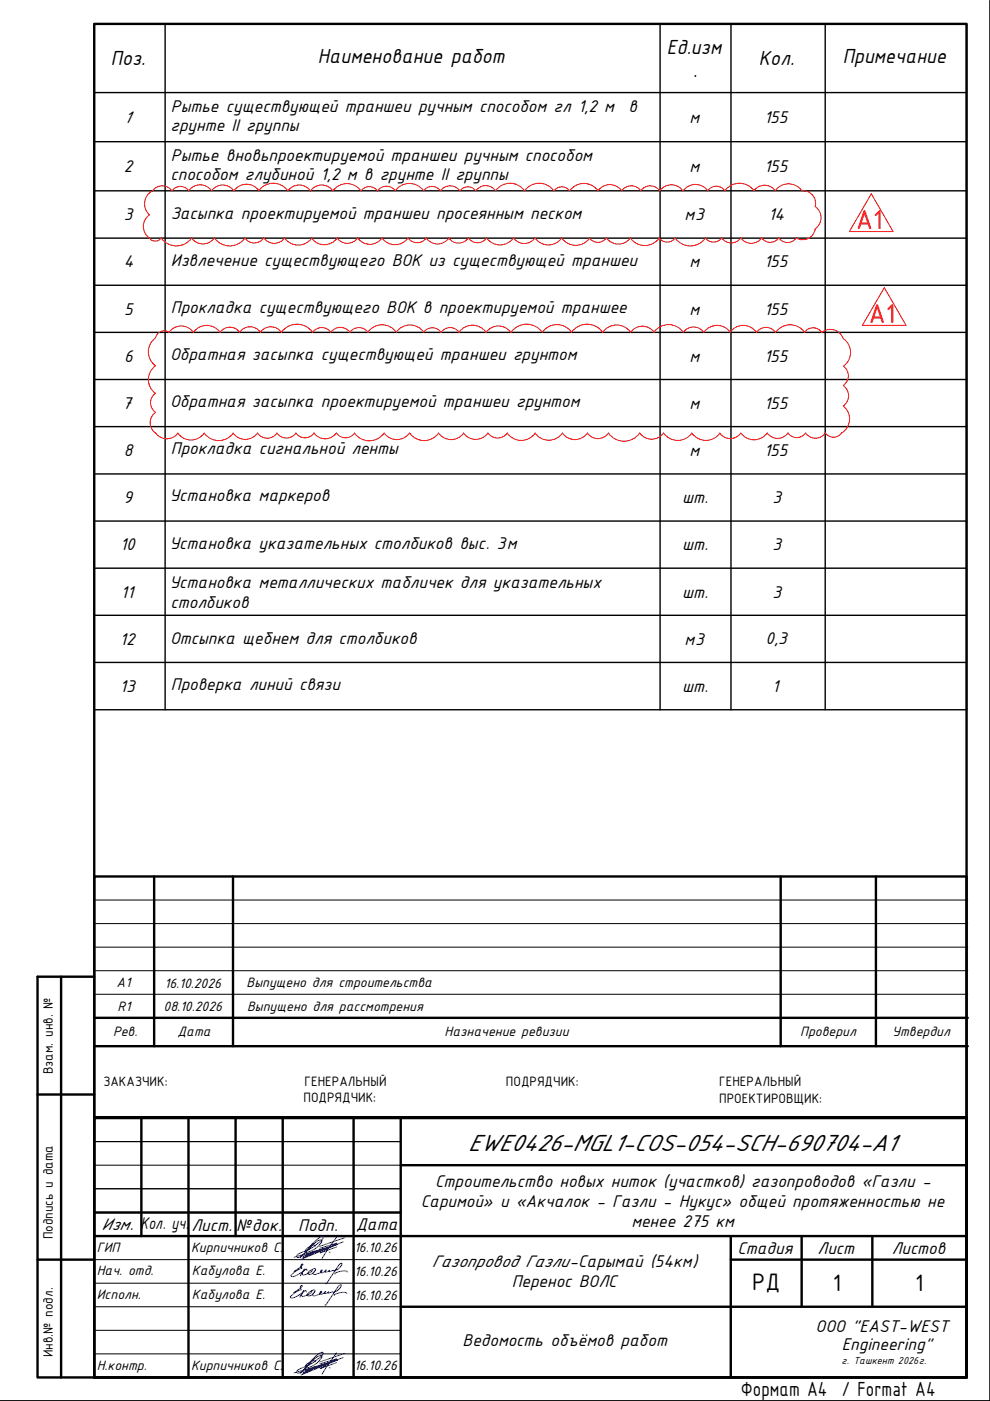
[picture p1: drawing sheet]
<svg xmlns="http://www.w3.org/2000/svg" width="210mm" height="297mm" viewBox="0 0 210 297" stroke-linecap="round" stroke-linejoin="round" font-family="sans-serif">
<!-- layer: _EW__FORMAT -->
<path d="M209.9 .1v296.9h-209.9" fill="none" stroke="#000" stroke-width=".38"/>
<path d="M13 207.1v84.9M20 207.1h-12v84.9h12M8 232.1h12M204.9 237.1v54.9v-286.9h-184.9v286.9h184.9M8 267.1h12" fill="none" stroke="#000" stroke-width=".51"/>
<!-- layer: SHTAMP -->
<g fill="none" stroke="#000" stroke-width=".51">
<path d="M32.7 185.8v36M49.4 185.8v36M165.5 185.8v36M185.7 185.8v36M20.2 215.8h185M20 237.1h184.9v54.9h-184.9zM20.2 221.8h185M30 237.1v25M40 237.1v54.9M50 237.1v25M59.9 237.1v54.9M75 237.1v54.9"/>
<path d="M85 237.1v54.9M20 257.1h65M85 247h119.9M20 262.1h184.9M85 277.1h119.9M154.9 267.1h50M154.9 262.1v29.9M170 262.1v15M185 262.1v15"/>
</g>
<g fill="none" stroke="#000" stroke-width=".21">
<path d="M20.2 195.8h185M20.2 190.8h185M20.2 210.8h185M20.2 205.8h185M20.2 200.8h185M20 247h65M20 252h65M20 242h65M20 277.1h65M20 267.1h65M20 272.1h65M20 282.1h65"/>
<path d="M20 287h65"/>
</g>
<path d="M20 257.1h65" fill="none" stroke="#000" stroke-width=".25"/>
<!-- layer: DIN A-1 FORMAT SYRDARYA CCGT$0$CAJETIN -->
<path d="M204.9 236.8h-184.7h184.7" fill="none" stroke="#000" stroke-width=".3"/>
<!-- layer: ramka vnutr. -->
<path d="M20 185.8h184.9v106.2h-184.9z" fill="none" stroke="#000" stroke-width=".51"/>
<!-- layer: 0 -->
<g fill="none" stroke="#000" stroke-width=".3">
<path d="M20 5.1h184.9v145.4h-184.9zM20 19.6h184.9M35 5.1v145.4M140 5.1v145.4M155 5.1v145.4M175 5.1v145.4M20 30h184.9M20 40.5h184.9M20 50.5h184.9M20 60.5h184.9M20 70.5h184.9M20 80.5h184.9"/>
<path d="M20 90.5h184.9M20 100.5h184.9M20 110.5h184.9M20 120.5h184.9M20 130.5h184.9M20 140.4h184.9"/>
</g>
<g fill="none" stroke="#f00" stroke-width=".21">
<path d="M31.7 45.6a3.1 3.1 0 0 0-1.2 3.1 3.1 3.1 0 0 0 2.4 2.4 1.55 1.55 0 0 0 1.3-.6M32.3 40.5a3.1 3.1 0 0 0-.6 5M32.3 40.5a2.52 2.52 0 0 1 4.2 0M34.2 50.5a4 4 0 0 0 6.4 0M40.6 50.5a2.94 2.94 0 0 0 4.8 0M45.5 50.5a4 4 0 0 0 6.4 0M54.9 40.4a3.7 3.7 0 0 1 6.1 0M54.9 40.4a3.2 3.2 0 0 0-5.3 .1 2.91 2.91 0 0 0-4.8-.1 2.93 2.93 0 0 0-4.8 .1 2.18 2.18 0 0 0-3.5 0M60.3 50.4a2.69 2.69 0 0 1-4.4 0 2.45 2.45 0 0 1-4 .1M60.4 50.5a3.5 3.5 0 0 0 5.7 0M61 40.5a2.94 2.94 0 0 1 4.8 0M65.8 40.5a2.9 2.9 0 0 1 4.8 0"/>
<path d="M66 50.5a3.3 3.3 0 0 0 5.5 0M70.6 40.5a3.6 3.6 0 0 1 5.9 0 2.16 2.16 0 0 1 3.5 0M71.5 50.5a2.65 2.65 0 0 0 4.3 0M75.8 50.5a3.1 3.1 0 0 0 5.2 0 3.4 3.4 0 0 0 5.5 0 2.33 2.33 0 0 0 3.9 0 2.94 2.94 0 0 0 4.8 0M93.4 40.5a2.18 2.18 0 0 0-3.6 0 3.6 3.6 0 0 0-6 0 2.31 2.31 0 0 0-3.8 0M93.4 40.5a2.52 2.52 0 0 1 4.1 0M95.2 50.5a2.52 2.52 0 0 0 4.1 0M97.5 40.5a2.05 2.05 0 0 1 3.4 0M99.3 50.5a2.33 2.33 0 0 0 3.9-.1 3.5 3.5 0 0 0 5.7 .1 2.8 2.8 0 0 0 4.5 0 3.5 3.5 0 0 0 5.7 0 3.6 3.6 0 0 0 5.9 0M100.9 40.4a2.56 2.56 0 0 1 4.2 0 3.7 3.7 0 0 1 6.1 0 3.8 3.8 0 0 1 6.2 .1M117.4 40.5a2.05 2.05 0 0 1 3.4 0M125 50.4a2.18 2.18 0 0 0 3.6 0"/>
<path d="M128.6 50.4a3.1 3.1 0 0 0 5.1 0M133.6 50.5a3.7 3.7 0 0 0 6.2 0 2.05 2.05 0 0 0 3.3 0M139.9 40.4a2.42 2.42 0 0 0-4 .1 2.46 2.46 0 0 0-4.1 0 3.1 3.1 0 0 0-5 0 3.7 3.7 0 0 0-6 0M139.9 40.5a3 3 0 0 1 4.9 0M144.9 40.5a3.2 3.2 0 0 1 5.2 0M150.1 40.4a2.22 2.22 0 0 1 3.6 0M153 50.4a2.1 2.1 0 0 1-3.4 0 3.9 3.9 0 0 1-6.4 .1M153.7 40.5a3.8 3.8 0 0 1 6.2 0 2.73 2.73 0 0 1 4.5 0 3.4 3.4 0 0 1 5.6-.1 2.67 2.67 0 0 1 2.8 3.4 2.92 2.92 0 0 1 0 4.7M161.5 50.4a2.22 2.22 0 0 0 3.6 0M161.5 50.4a2.69 2.69 0 0 1-4.4 0 2.48 2.48 0 0 1-4.1 0M172.9 48.5a2.73 2.73 0 0 1-4.1 2 2.27 2.27 0 0 1-3.7 0M184.7 41.1l4.7 8h-9.3z"/>
<path d="M33 77.6a3.6 3.6 0 0 0 0 5.8M33 71.6a3.6 3.6 0 0 0 0 6M46.7 70.5a3.5 3.5 0 0 0-5.7 0 3.2 3.2 0 0 0-5.2-.1 1.88 1.88 0 0 0-2.8 1.2M55.2 70.4a2.73 2.73 0 0 1 4.5 0 4 4 0 0 1 6.6 .1M55.2 70.4a2.69 2.69 0 0 0-4.4 0 2.52 2.52 0 0 0-4.1 0M66.3 70.5a2.35 2.35 0 0 1 3.8 0 2.47 2.47 0 0 1 4.1 0M89.8 70.5a2.26 2.26 0 0 1 3.7 0M89.9 70.4a3.6 3.6 0 0 0-5.9 0 3.6 3.6 0 0 0-6 .1 2.35 2.35 0 0 0-3.8 0M103 70.4a3.5 3.5 0 0 0-5.7 0 2.31 2.31 0 0 0-3.7 0M103.1 70.5a3.2 3.2 0 0 1 5.2 0M149.2 70.5a2.68 2.68 0 0 0-4.3-.1 3.7 3.7 0 0 0-6.2 0 3 3 0 0 0-5 0 3.6 3.6 0 0 0-5.9 .1 4 4 0 0 0-6.6-.1 3.8 3.8 0 0 0-6.2 .1 4 4 0 0 0-6.7 0M149.2 70.4a3.4 3.4 0 0 1 5.6 0"/>
<path d="M154.8 70.4a3.4 3.4 0 0 1 5.6 0 2.5 2.5 0 0 1 4 .1M164.5 70.5a3.7 3.7 0 0 1 6.1 0M170.6 70.4a2.22 2.22 0 0 1 3.6 0M174.2 70.5a2.9 2.9 0 0 1 4.6 1.3 3.6 3.6 0 0 1 0 5.9M178.8 77.6a2.48 2.48 0 0 1 0 4.1M187.5 61l4.6 8h-9.3zM33 83.4a2.48 2.48 0 0 0 0 4 2.82 2.82 0 0 0 .3 4.8 2.9 2.9 0 0 0 4.4-.4M37.7 91.8a3.4 3.4 0 0 0 5.6 0M43.3 91.8a3.7 3.7 0 0 0 6.1 0M49.4 91.8a3.2 3.2 0 0 0 5.2 0M54.6 91.8a2.52 2.52 0 0 0 4.1 0M71.3 91.8a2.9 2.9 0 0 1-4.7 0 2.31 2.31 0 0 1-3.9 0 2.47 2.47 0 0 1-4 0"/>
<path d="M71.3 91.8a2.33 2.33 0 0 0 3.9 0 3.8 3.8 0 0 0 6.2 0M81.5 91.8a3.3 3.3 0 0 0 5.3 0M86.9 91.8a3.7 3.7 0 0 0 6.1 0 3.2 3.2 0 0 0 5.3 0M107.5 91.8a3.6 3.6 0 0 0 6 0M107.6 91.8a2.52 2.52 0 0 1-4.1 0 3.1 3.1 0 0 1-5.2 0M124.5 91.8a2.72 2.72 0 0 0 4.5 0 4.1 4.1 0 0 0 6.6 0 3.1 3.1 0 0 0 5.1 0 3.7 3.7 0 0 0 6 0 3.6 3.6 0 0 0 5.9 0M124.6 91.8a3.2 3.2 0 0 1-5.4 0 3.5 3.5 0 0 1-5.7 0M170.8 91.8a2.26 2.26 0 0 1-3.7 0 2.7 2.7 0 0 1-4.4 0 3.4 3.4 0 0 1-5.6 0 2.72 2.72 0 0 1-4.5 0M178.4 91.8a2.1 2.1 0 0 1-3.4 0 2.55 2.55 0 0 1-4.2 0M178.8 81.7a2.65 2.65 0 0 1 0 4.4M178.8 86.1a3.5 3.5 0 0 1-.4 5.7"/>
</g>
<g fill="none" stroke="#00f" stroke-width=".21">
<path d="M62.4 266.6l9.2-2.8-7.8 3.2M64.9 273.9l-.2-.3-1 .7a2.73 2.73 0 0 1-2.1 .9l-.1-.2 .2-.2 .6-.5 1.6-.8a.57 .57 0 0 1 .1-1l.1 .1-.5 .6-1.4 .9M65.1 269.4l-.2-.3-1 .7a2.73 2.73 0 0 1-2.1 .8l-.1-.1 .1-.2 .6-.6 1.6-.8a.57 .57 0 0 1 .1-.9l.2 .1-.6 .6-1.4 .8M66.1 273.7l.4-.2 .3 .1a1.13 1.13 0 0 1-1.7 1l.4-.6 .6-.3-.2 .4-.3 .3-1.4 .5-.2-.3 .4-1-.8 1.4M66.2 269.2l.4-.3 .3 .1a1.13 1.13 0 0 1-1.7 1l.5-.6 .5-.2-.1 .4-.4 .2-1.4 .5-.2-.3 .5-.9-.9 1.4M66.8 273.9l-.6 .6 .1 .1a1.73 1.73 0 0 0 1.9-.8h-.2l-.2 .3 .2 .3 .8-.3 .3-.3-.3 .4 .6-.1 .3-.2-.1 .3 .9-.3 .3 .2 .2-.2a2.05 2.05 0 0 0 1.4-1.5h-.1a1.93 1.93 0 0 0-1.1 1.2l-2 3-.3 .1M66.9 264.2l-.1-.2a2.18 2.18 0 0 0-2.1 1.3l.1 .1a4.2 4.2 0 0 0 3.2-1.8l.2-.6a1.18 1.18 0 0 0-1.5 .6l-1.6 1.5a3.2 3.2 0 0 1-2.1 1.5v-.5l.7-.5a10.7 10.7 0 0 0 4.8-3v-.4a2.04 2.04 0 0 0-1.8 1l-3 3.5M66.9 269.3l-.5 .6v.2a1.73 1.73 0 0 0 1.9-.8h-.2l-.1 .3 .1 .3 .8-.3 .3-.3-.3 .4 .7-.1 .2-.3v.3l.8-.3 .4 .2 .2-.2a2.05 2.05 0 0 0 1.3-1.4l-.1-.1a1.93 1.93 0 0 0-1.1 1.2l-2 3-.2 .1M69.8 265.5h.1M71.3 262.3l-3 4.5M71.4 264.4l-3.5 1.2 3.5-2-3.6 1.1M72.8 263.3l-3.4 1.3 .1-.2-.6 .5-.1-.1 .2-.2-.5 .3 .1-.2-.5 .3 .2-.3-.3 .4-.4 .2 .3-.4-.4 .4h-.2l.3-.2-.6 .4 .2-.3v.1l-.6 .3 .4-.4-.7 .5 .3-.4h.1l-.4 .4-.4 .3 .3-.6-.1 .4-.7 .4 .4-.5-.1 .3-.7 .4 .4-.7-.2 .5-.5 .3 .4-.8a1.08 1.08 0 0 1-.9 1l.3-.6"/>
<path d="M73.1 262.4l-5.3 1.9M73.5 274.2l-.2-.2h-.7l-1.8 .5 .1 .2M73.6 269.7l-.2-.2h-.7l-1.7 .4v.2M62.4 291.1l9.2-2.8-7.8 3.2M66.9 288.7l-.1-.2a2.18 2.18 0 0 0-2.1 1.3l.1 .1a4.2 4.2 0 0 0 3.2-1.8l.2-.6a1.18 1.18 0 0 0-1.5 .6l-1.6 1.6a3.2 3.2 0 0 1-2.1 1.4v-.5l.7-.4a10.7 10.7 0 0 0 4.8-3.1v-.4a2.04 2.04 0 0 0-1.8 1.1l-3 3.4M69.8 290h.1M71.3 286.8l-3 4.5M71.4 288.9l-3.5 1.3 3.5-2.1-3.6 1.1M72.8 287.8l-3.4 1.3 .1-.2-.6 .5-.1-.1 .2-.2-.5 .3 .1-.2-.5 .3 .2-.3-.3 .5-.4 .1 .3-.4-.4 .4h-.2l.3-.2-.6 .4 .2-.3v.1l-.6 .4 .4-.5-.7 .6 .3-.5h.1l-.4 .5-.4 .2 .3-.6-.1 .5-.7 .3 .4-.5-.1 .3-.7 .4 .4-.7-.2 .5-.5 .3 .4-.8a1.08 1.08 0 0 1-.9 1l.3-.6M73.1 286.9l-5.3 1.9"/>
</g>
<g font-size="6.2" fill="#f00">
<text x="181.5" y="48.6">А1</text>
<text x="184.2" y="68.5">А1</text>
</g>
<g font-size="5.4">
<text x="99.3" y="244">EWE0426-MGL1-COS-054-SCH-690704-A1</text>
<text x="159.5" y="273.5">РД</text>
<text x="176.6" y="273.8">1</text>
<text x="194.1" y="273.8">1</text>
</g>
<g font-size="4.8">
<text x="141.4" y="11.4">Ед.изм</text>
<text x="23.5" y="13.9">Поз.</text>
<text x="67.4" y="13.4">Наименование работ</text>
<text x="147" y="16.4">.</text>
<text x="160.9" y="13.9">Кол.</text>
<text x="178.7" y="13.4">Примечание</text>
</g>
<text font-size="4.7" x="157.1" y="296.1">Формат A4 / Format A4</text>
<g font-size="3.9">
<text x="36.2" y="23.7">Рытье существующей траншеи ручным способом гл 1,2 м</text>
<text x="133.3" y="23.7">в</text>
<text x="26.3" y="26.1">1</text>
<text x="36.2" y="27.8">грунте II группы</text>
<text x="146.2" y="26.1">м</text>
<text x="162" y="26.1">155</text>
<text x="36.2" y="34.1">Рытье вновьпроектируемой траншеи ручным способом</text>
<text x="26.3" y="36.5">2</text>
<text x="36.2" y="38.2">способом глубиной 1,2 м в грунте II группы</text>
<text x="146.2" y="36.5">м</text>
<text x="162" y="36.5">155</text>
<text x="26.3" y="46.7">3</text>
<text x="36.2" y="46.3">Засыпка проектируемой траншеи просеянным песком</text>
<text x="145.2" y="46.7">м3</text>
<text x="162.9" y="46.7">14</text>
<text x="26.3" y="56.7">4</text>
<text x="36.2" y="56.3">Извлечение существующего ВОК из существующей траншеи</text>
<text x="146.2" y="56.7">м</text>
<text x="162" y="56.7">155</text>
<text x="26.3" y="66.7">5</text>
<text x="36.2" y="66.4">Прокладка существующего ВОК в проектируемой траншее</text>
<text x="146.2" y="66.7">м</text>
<text x="162" y="66.7">155</text>
<text x="26.3" y="76.7">6</text>
<text x="36.1" y="76.4">Обратная засыпка существующей траншеи грунтом</text>
<text x="146.2" y="76.7">м</text>
<text x="162" y="76.7">155</text>
<text x="26" y="86.7">7</text>
<text x="36.1" y="86.3">Обратная засыпка проектируемой траншеи грунтом</text>
<text x="146.2" y="86.7">м</text>
<text x="162" y="86.7">155</text>
<text x="26.2" y="96.7">8</text>
<text x="36.2" y="96.3">Прокладка сигнальной ленты</text>
<text x="146.2" y="96.7">м</text>
<text x="162" y="96.7">155</text>
<text x="26.2" y="106.7">9</text>
<text x="35.9" y="106.3">Установка маркеров</text>
<text x="144.6" y="106.7">шт.</text>
<text x="163.8" y="106.7">3</text>
<text x="25.5" y="116.7">10</text>
<text x="35.9" y="116.4">Установка указательных столбиков выс. 3м</text>
<text x="144.6" y="116.7">шт.</text>
<text x="163.8" y="116.7">3</text>
<text x="35.9" y="124.6">Установка металлических табличек для указательных</text>
<text x="25.7" y="126.7">11</text>
<text x="36.2" y="128.8">столбиков</text>
<text x="144.6" y="126.7">шт.</text>
<text x="163.8" y="126.7">3</text>
<text x="25.4" y="136.7">12</text>
<text x="36.1" y="136.5">Отсыпка щебнем для столбиков</text>
<text x="145.2" y="136.7">м3</text>
<text x="162.3" y="136.5">0,3</text>
<text x="25.4" y="146.7">13</text>
<text x="36.2" y="146.3">Проверка линий связи</text>
<text x="144.6" y="146.7">шт.</text>
<text x="163.7" y="146.7">1</text>
<text x="92.2" y="251.7">Строительство новых ниток (участков) газопроводов «Газли -</text>
<text x="89.2" y="255.9">Саримой» и «Акчалок - Газли - Нукус» общей протяженностью не</text>
<text x="21.5" y="260.8">Изм. Кол. уч.</text>
<text x="40.6" y="261">Лист.</text>
<text x="50" y="261">№док.</text>
<text x="63.2" y="261">Подп.</text>
<text x="75.5" y="260.8">Дата</text>
<text x="133.9" y="260.1">менее 275 км</text>
<text x="91.6" y="268.7">Газопровод Газли-Сарымай (54км)</text>
<text x="156.3" y="265.8">Стадия</text>
<text x="173.4" y="265.8">Лист</text>
<text x="189.1" y="265.8">Листов</text>
<text x="108.5" y="272.9">Перенос ВОЛС</text>
<text x="98.1" y="285.4">Ведомость объёмов работ</text>
<text x="172.9" y="282.3">OOO &quot;EAST-WEST</text>
<text x="178.5" y="286.3">Engineering&quot;</text>
</g>
<g font-size="3.1">
<text x="24.7" y="209.4">A1</text>
<text x="34.9" y="209.5">16.10.2026</text>
<text x="52.3" y="209.4">Выпущено для строительства</text>
<text x="24.9" y="214.3">R1</text>
<text x="34.7" y="214.4">08.10.2026</text>
<text x="52.4" y="214.3">Выпущено для рассмотрения</text>
<text x="24" y="219.7">Рев.</text>
<text x="37.6" y="219.7">Дата</text>
<text x="94.3" y="219.7">Назначение ревизии</text>
<text x="169.7" y="219.7">Проверил</text>
<text x="189.2" y="219.7">Утвердил</text>
<text x="11.2" y="227.8" transform="rotate(-90 11.2 227.8)">Взам. инв. №</text>
<text x="21.9" y="230.3">ЗАКАЗЧИК:</text>
<text x="64.3" y="233.7">ПОДРЯДЧИК:</text>
<text x="64.6" y="230.3">ГЕНЕРАЛЬНЫЙ</text>
<text x="107.3" y="230.3">ПОДРЯДЧИК:</text>
<text x="152.5" y="230.3">ГЕНЕРАЛЬНЫЙ</text>
<text x="152.5" y="233.8">ПРОЕКТИРОВЩИК:</text>
<text x="11.2" y="262.8" transform="rotate(-90 11.2 262.8)">Подпись и дата</text>
<text x="20.5" y="265.4">ГИП</text>
<text x="40.5" y="265.4">Кирпичников С.</text>
<text x="75.1" y="265.5">16.10.26</text>
<text x="20.5" y="270.4">Нач. отд.</text>
<text x="20.5" y="275.4">Исполн.</text>
<text x="40.7" y="275.3">Кабулова Е.</text>
<text x="40.7" y="270.3">Кабулова Е.</text>
<text x="75.1" y="270.5">16.10.26</text>
<text x="75.1" y="275.5">16.10.26</text>
<text x="11.2" y="287.8" transform="rotate(-90 11.2 287.8)">Инв.№ подл.</text>
<text x="20.5" y="290.4">Н.контр.</text>
<text x="40.5" y="290.4">Кирпичников С.</text>
<text x="75.1" y="290.6">16.10.26</text>
</g>
<text font-size="2.3" x="178.4" y="289.3">г. Ташкент 2026г.</text>
</svg>
